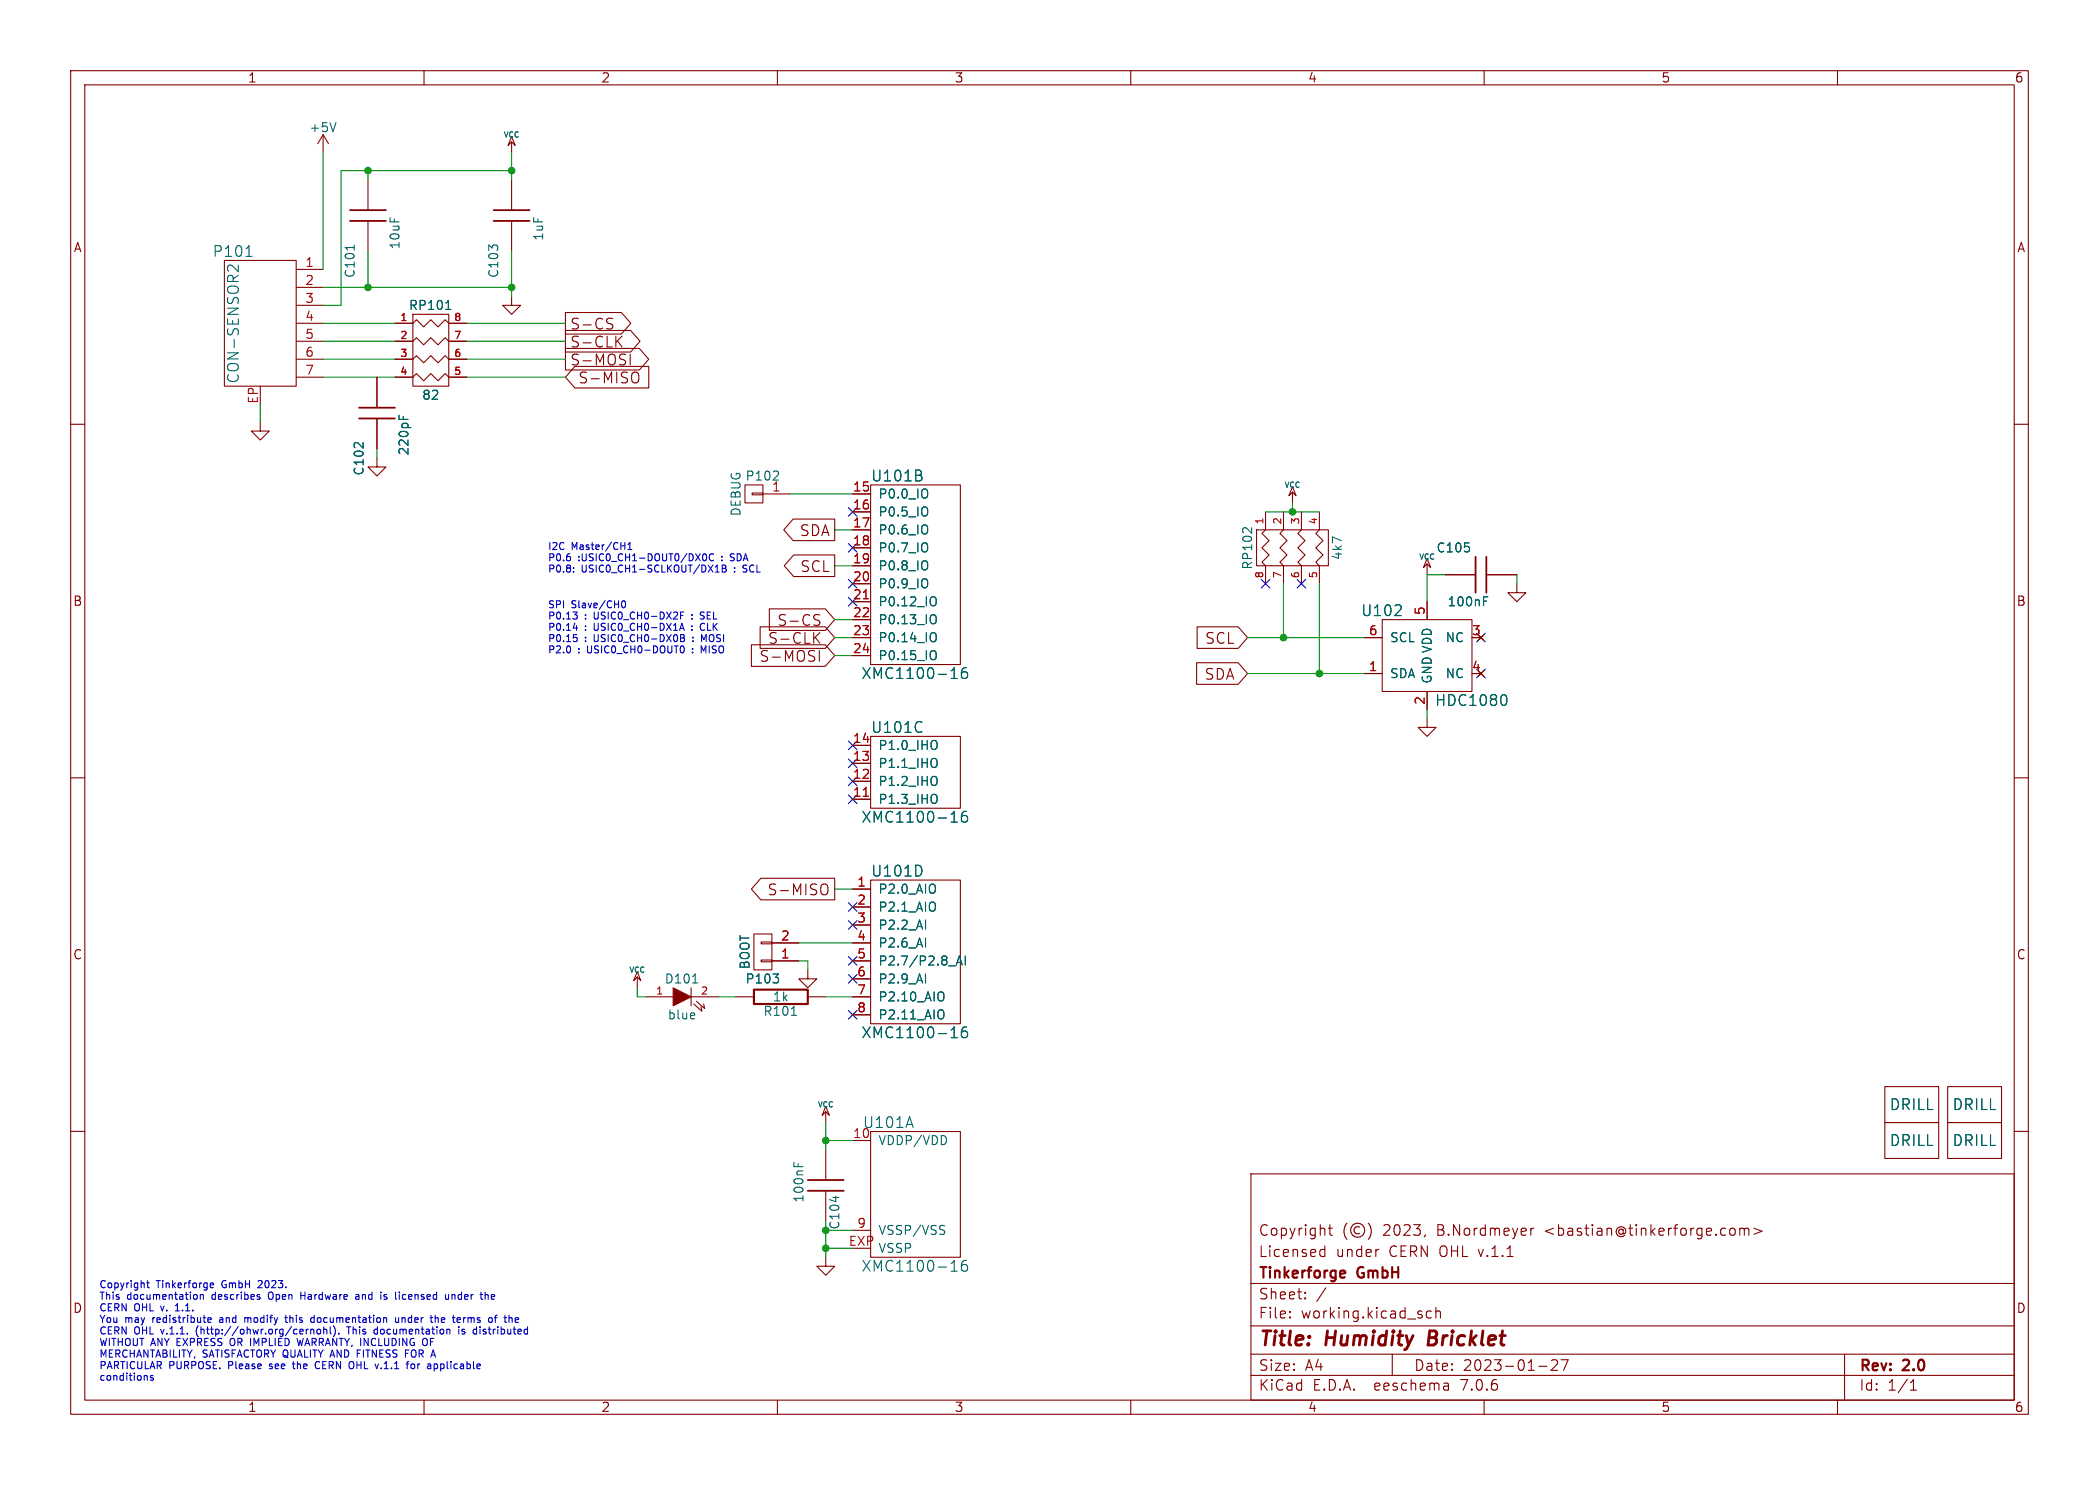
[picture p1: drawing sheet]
<svg xmlns="http://www.w3.org/2000/svg" width="297mm" height="210mm" viewBox="0 0 297 210" stroke-linecap="round" stroke-linejoin="round" font-family="sans-serif">
<g fill="none" stroke="#840000" stroke-width=".15">
<path d="M10 10h277v190h-277zM12 12h273v186h-273zM45.7 19.1l-.7 1.2M45.7 19.1v2.5M45.7 19.1l.8 1.2M60 10v2M72.4 19.3l.5 1.3-.5-.5-.5 .5zM110 10v2M160 10v2M210 10v2M260 10v2M31.7 36.8h10.2v17.8h-10.2z"/>
<path d="M41.9 38.1h3.8M52.1 25.4v4.3M52.1 31.2v4.4M72.4 20.1v1.5M72.4 25.4v4.3M72.4 31.2v4.4M10 60h2M36.8 59.7v1.3h1.3l-1.3 1.2-1.2-1.2h1.2M41.9 40.6h3.8M41.9 43.2h3.8M41.9 45.7h3.8M41.9 48.3h3.8"/>
<path d="M41.9 50.8h3.8M41.9 53.3h3.8M53.3 53.3v4.4M53.3 59.2v4.3M55.9 53.3h2.5l.5-.5 1 1 1.1-1 1 1 1-1 .5 .5h2.5M55.9 50.8h2.5l.5-.5 1 1 1.1-1 1 1 1-1 .5 .5h2.5M55.9 48.3h2.5l.5-.5 1 1 1.1-1 1 1 1-1 .5 .5h2.5M55.9 45.7h2.5l.5-.5 1 1 1.1-1 1 1 1-1 .5 .5h2.5M58.4 44.5h5.1v10.1h-5.1zM72.4 41.9v1.3h1.3l-1.3 1.3-1.3-1.3h1.3M80 46.7h9.2l1.4 1.6-1.4 1.5h-9.2zM80 49.3h10.5l1.3 1.5-1.3 1.5h-10.5z"/>
<path d="M80 44.2h7.9l1.4 1.5-1.4 1.5h-7.9zM81.3 51.8h10.5v3.1h-10.5l-1.3-1.6zM86.1 45.7a.56 .56 0 0 1 .6 .4l-.1 .4h-.5M86.1 45l.6 .1M87.4 48.2l.6 .9M88 47.5l-.9 .9M89.2 50.1v1.5M89.7 52.6a.51 .51 0 0 1 .7 .5v.5a.51 .51 0 0 1-.7 .5M285 60h2M53.3 64.8v1.2h1.3l-1.3 1.3-1.2-1.3h1.2M105.4 68.6h2.5v2.5h-2.5zM106.4 69.7h1.5v.3h-1.5z"/>
<path d="M107.9 69.9h3.9M112.2 73.4h5.9v3.1h-5.9l-1.3-1.6zM112.3 78.5h5.8v3h-5.8l-1.3-1.5zM120.6 69.9h2.6M120.6 72.4h2.6M120.6 74.9h2.6M120.6 77.5h2.6M123.2 68.6h12.7v25.4h-12.7zM177.8 74.9h10.2v5.1h-10.2zM179.1 72.4v2.5l-.5 .5 1 1.1-1 1 1 1-1 1 .5 .5v2.6M181.6 72.4v2.5l-.5 .5 1 1.1-1 1 1 1-1 1 .5 .5v2.6M182.9 68.8l.5 1.3-.5-.5-.5 .5z"/>
<path d="M182.9 69.6v1.5M184.1 72.4v2.5l-.5 .5 1.1 1.1-1.1 1 1.1 1-1.1 1 .5 .5v2.6M186.7 72.4v2.5l-.5 .5 1 1.1-1 1 1 1-1 1 .5 .5v2.6M201.9 79l.5 1.3-.5-.5-.5 .5zM201.9 79.8v1.5M106.3 91.2h10.5l1.3 1.5-1.3 1.5h-10.5zM107.6 88.6h9.2l1.3 1.6-1.3 1.5h-9.2zM108.9 86.1h7.9l1.3 1.5-1.3 1.6h-7.9zM115.4 90.1l.6 .9M115.4 87.6a.56 .56 0 0 1 .6 .4l-.1 .4h-.5M115.4 86.9l.6 .1M115.9 92v1.5"/>
<path d="M116 89.5l-.9 .8M120.6 80h2.6M120.6 82.6h2.6M120.6 85.1h2.6M120.6 87.6h2.6M120.6 90.2h2.6M120.6 92.7h2.6M169.3 93.7h5.9l1.3 1.6-1.3 1.5h-5.9zM169.4 88.6h5.8l1.3 1.6-1.3 1.5h-5.8zM193 90.2h2.6M193 95.3h2.6M195.6 87.6h12.7v10.2h-12.7z"/>
<path d="M201.9 85.1v2.5M201.9 97.8v2.5M204.5 81.3h4.3M209.2 89.8l.7 .8M209.2 94.9l.7 .7M209.9 89.8l-.7 .8M209.9 94.9l-.7 .7M210.3 81.3h4.3M214.6 82.6v1.2h1.3l-1.3 1.3-1.2-1.3h1.2M10 110h2M120.6 113h2.6M120.6 110.5h2.6"/>
<path d="M120.6 108h2.6M120.6 105.4h2.6M123.2 104.1h12.7v10.2h-12.7zM201.9 101.6v1.3h1.3l-1.3 1.2-1.2-1.2h1.2M285 110h2M90.2 137.4l.5 1.3-.5-.5-.5 .5zM90.2 138.2v1.5M97.8 139.7v2.5M106.7 132.1h2.5v5.1h-2.5zM107.7 124.2h10.4v3.1h-10.4l-1.4-1.6zM107.7 133.2h1.5v.3h-1.5zM107.7 135.8h1.5v.2h-1.5z"/>
<path d="M109.2 133.4h3.8M109.2 135.9h3.8M114.3 137.2v1.2h1.3l-1.3 1.3-1.3-1.3h1.3M116.5 125a.51 .51 0 0 1 .6 .5v.5a.51 .51 0 0 1-.6 .5M120.6 125.7h2.6M120.6 128.3h2.6M120.6 130.8h2.6M120.6 133.4h2.6M120.6 135.9h2.6M120.6 138.4h2.6M123.2 124.5h12.7v20.3h-12.7zM10 160h2"/>
<path d="M91.4 141h3.8M97.8 141h3.8M98.2 142l1.1 1-.1-.6M98.6 141.6l1.1 1-.1-.6M104.1 141h2.6M114.3 141h2.5M116.8 156.5l.5 1.2-.5-.5-.5 .5zM116.8 157.2v1.6M120.6 141h2.6M120.6 143.5h2.6M266.7 158.8h7.6v5h-7.6zM266.7 153.7h7.6v5.1h-7.6z"/>
<path d="M275.6 153.7h7.6v5.1h-7.6zM275.6 158.8h7.6v5h-7.6zM285 160h2M116.8 177.8v1.3h1.3l-1.3 1.2-1.2-1.2h1.2M116.8 162.6v4.3M116.8 168.4v4.3M120.6 161.3h2.6M120.6 174h2.6M123.2 160h12.7v17.8h-12.7zM177 166h108v32h-108zM186.9 177.6l.1 .1 .5-.1M186.9 176.8l.1-.1 .5 .1"/>
<path d="M187.5 176.2v1.5M188 173.7h.5M188.2 173.2v1.3v.1l.3 .1M190.6 173a1.72 1.72 0 0 0 0 2.3M192.4 173.6a.52 .52 0 0 0-.8 .4 .52 .52 0 0 0 .8 .4M193.6 173a1.72 1.72 0 0 1 0 2.3M195 176.7h.1M201.7 174.6l-.2 .3M216.6 173.7v1M217 173.7l-.3 .1-.1 .2M245 173.7a.41 .41 0 0 1 .5 .3v.4a.41 .41 0 0 1-.5 .3M246.2 173.8a.37 .37 0 0 1 .6 .1"/>
<path d="M246.2 173.7v1M246.8 173.9l.2-.2 .4 .1 .1 .9M246.8 173.9v.8M248.2 173.7l1.1 .4-1.1 .5M60 198v2M110 198v2M160 198v2M177 194.5h108M177 191.5h108M177 187.5h108M177 181.5h108M182.5 186.3h.1l-.1 .1"/>
<path d="M182.5 186.3v.1M182.5 185.5v.1M182.5 185.5h.1l-.1 .1M184.7 183.6v.1M184.7 183.6h-.1l.1 .1M184.7 182.8v.1M184.7 182.8h-.1l.1 .1M187.6 182.1l-1.3 2M197 191.5v3M202.5 185.5l-.4-.1-.3 .3v.4l.2 .2 .1 .1 .4-.1M203.2 185.5a.37 .37 0 0 1 .6 .1v.8M203.2 184.9v1.5"/>
<path d="M204.9 195.7l.1 .9M205 196.5l-.2 .1M205 196h-.2M210 198v2M217.7 193.2h1.2M219.5 192.4l.2-.1 .5 .1a.41 .41 0 0 1 .1 .5l-.8 .9h.9M220.9 192.3h1l-.7 1.5M260 198v2M261 191.5v6.5M270.3 196.6h.9M270.3 195.5l.4-.4v1.5"/>
<circle cx="192.1" cy="174" r="1"/>
</g>
<path d="M202.3 188.2l-.2 2h.7" fill="none" stroke="#840000" stroke-width=".4"/>
<path d="M106.7 140h7.6v2h-7.6zM190.1 179.7l.2 .1v.2l-.7 .2M190.3 180.6l-.2 .1" fill="none" stroke="#840000" stroke-width=".3"/>
<g fill="none" stroke="#006464" stroke-width=".15">
<path d="M47.5 17.3l-.4 1.3M33.7 37.5v.9l-.9-.8a.41 .41 0 0 0-.6 .2v.3M34.8 36.3h.9M50.1 34.6v.8M56.5 58.7v.6M57.1 58.9v.4M63.1 43.8h.7M110 66.7l.2 .2-.1 .3-.7 .7M130.3 67.3a.41 .41 0 0 1 0 .6M130.3 66.6l.1 .2-.1 .3M131.2 69.3v.9M131.2 71.9v.9"/>
<path d="M131.2 74.4v.9M131.2 77v.9M131.2 79.5v.9M177.1 74.6v.8l-.7-.7-.3-.1-.2 .1M131.2 82v.9M132.2 84.4l.1 .1a.81 .81 0 0 1-.1 1.2M132.2 86.9l.1 .1a.81 .81 0 0 1-.1 1.2M132.2 89.5h.1a.81 .81 0 0 1-.1 1.2M132.2 92l.1 .1a.81 .81 0 0 1-.1 1.2M134.6 95.9h.9M134.9 94.6l.1-.2v1.5M136.8 94.4a.6 .6 0 0 0-.8 .7v.6l.2 .2h.4l.2-.1 .1-.5-.1-.2-.5-.1-.3 .3"/>
<path d="M197.3 87.1h1M198.2 85.7l.1 .1-.1 .4M209.9 85h.4M209.9 84.4h.6M212.9 98.2a.95 .95 0 0 1 0 1.6M132.4 112.4a.9 .9 0 0 1 0 1.1M132.4 104.8a.9 .9 0 0 1 0 1.1M132.4 107.3a.9 .9 0 0 1 0 1.2M132.4 109.9a.9 .9 0 0 1 0 1.1M134.6 116.3h.9M134.9 115l.1-.3v1.6M136.8 114.7a.6 .6 0 0 0-.8 .7v.6l.2 .2 .4 .1 .2-.2 .1-.5-.1-.2-.5-.1-.3 .3"/>
<path d="M98 139h.7M109.4 137.7h.8l-.5 .5M110 138.3l.2 .2v.3l-.2 .1M130.4 122.7v.3v.5M134.2 136.6h1M135.3 136.5l.4-1.3 .5 1.3M135.4 136.1h.6M136.6 135.2v1.3M98.2 143.3l.1 .2-.6 .2M112 143.6h.7M133.4 140.3a.9 .9 0 0 1 0 1.2M133.4 142.9a.9 .9 0 0 1 0 1.1"/>
<path d="M134.6 146.7h.9M134.9 145.4l.1-.2v1.5M136.8 145.2a.6 .6 0 0 0-.8 .7v.6l.2 .2h.4l.2-.1 .1-.5-.1-.2-.5-.1-.3 .3M112.3 164.4v.6M112.9 164.6v.4M118.3 169.2v.7M133.2 173.3l.5 .1M133.4 174l.3 .2-.1 .2-.2 .2M133.9 160.9v.7M134.6 179.8h.9M134.9 178.5l.1-.3v1.6M136.8 178.2a.6 .6 0 0 0-.8 .7v.6l.2 .2 .4 .1 .2-.2 .1-.5-.1-.2-.5-.1-.3 .3"/>
</g>
<path d="M122.2 84.7h.7M122.2 112.6h.7" fill="none" stroke="#a90000" stroke-width=".15"/>
<path d="M49.5 29.7h5.1M49.5 31.2h5.1M69.8 29.7h5.1M69.8 31.2h5.1M50.8 57.7h5.1M50.8 59.2h5.1M208.8 78.7v5.1M210.3 78.7v5.1M114.3 168.4h5.1M114.3 166.9h5.1" fill="none" stroke="#840000" stroke-width=".25"/>
<path d="M95.2 139.7l2.6 1.3-2.6 1.2z" fill="#840000" stroke="#840000" stroke-width=".15"/>
<g fill="none" stroke="#0000c2" stroke-width=".15">
<path d="M88.8 77.7h.6M88.8 77l.3-.3v1M99.4 78.7l.2-.4a.53 .53 0 0 1 .4 .5 .53 .53 0 0 1-.4 .5l-.2-.4M101 78.4a.47 .47 0 0 0-.7 .3 .47 .47 0 0 0 .5 .6l.2-.1M102.1 79.2v.1M102.1 78.7v.1M102.2 79.9h.3l.2 .2-.2 .3 .2 .1 .1 .2-.2 .2h-.4zM103.3 79.3h.2M103.4 78.4l-.1 .1 .1 .2M105.2 80l-.1 .1 .1 .2M81.1 88.8h.6M81.2 89.7h.4"/>
<path d="M81.2 80.8v.1M81.2 80.3v.1M81.5 86.9l.2 .2v.3l-.2 .1M81.5 90.1l.2 .2v.2l-.2 .2M81.6 88.5v.6M81.7 86.6l-.4 .3M88 85.1l.2-.1a.53 .53 0 0 1 .3 .5 .53 .53 0 0 1-.3 .5l-.3-.4zM96.2 89.1l.3-.9 .3 .9M96.2 88.9h.5M96.3 87h.3M96.3 89.7l.5 .1v.2l-.2 .2M96.3 90.2h.3"/>
<path d="M96.4 91.4l.1-.1a.53 .53 0 0 1 .3 .5 .53 .53 0 0 1-.3 .5h-.1M96.6 90.2l.3 .2-.1 .2-.5 .1M96.8 86.6h-.5v.9M97.9 87.5h.1M97.9 86.9v.1M97.9 88.5v.1M97.9 89v.1M98 92.2v.1M98 91.7v.1M98 90.6v.1M98 90.1v.1M99.1 87.5h.4"/>
<path d="M99.4 88.2a.53 .53 0 0 0-.3 .4 .53 .53 0 0 0 .3 .5M99.5 86.6h-.2l-.2 .1 .1 .3 .3 .1M99.6 92l-.4-.7v1M99.6 90.5l-.3-.8v1M101.2 80.2l.3-.3v1M101.2 80.9h.6M102.2 80.4h.3M105.1 80.9h.2M20.7 194.5l.1 .2v.5M20.7 181.4h.4M20.9 181.1v.9l.2 .1M21.7 194.6l-.3-.1-.1 .2v.1l.4 .1v.2h-.4"/>
<path d="M24.8 185.4h.6M25 184.5l-.2 .2M27.6 183.1h.2l.1 .2v.4h-.3M27.8 187.9v.7M28.3 183.2l.2-.1h.2l.1 .6M28.3 183.1v.6M29.4 186.7l.5-.1-.1-.2-.2-.1-.2 .2 .1 .5h.3M29.7 181.6l.2-.2h.2l.1 .2v.1l-.5 .1M29.7 182l.2 .1h.3M31.1 186.7v.3M32.6 189.4v.7M34.6 186.3v.7"/>
<path d="M34.9 186.3l-.3 .1M36.6 181.1l-.1 .1M36.7 183.4l.1 .2-.1 .1M36.7 183.1h.1M37.1 181.5l-.6 .6h.6M38 182.9v.7M38.1 193.5l.1 .1M38.2 192.9v.3M40.3 186.3h.4M40.4 186v.9l.3 .1M41.4 192.9h.3M41.5 192.5v.9l.2 .2"/>
<path d="M42 189.3l.3 1 .2-.7 .2 .7M42.6 182.7v1M42.6 183.2h.5M44 186.8l.2 .2h.3M44 188v.7M44 188.1l.1-.1h.3v.7M44.5 186.4l-.3-.1-.2 .2M44.5 186v1M44.8 192.6a.5 .5 0 0 0-.2 .6 .5 .5 0 0 0 .6 .3M44.9 188h.3l.2 .2v.3l-.2 .2-.3-.1-.1-.1zM45.8 188.1l.2-.1h.2v.7M45.8 187.6v1.1"/>
<path d="M46.7 187.6v.9l.2 .2M47.2 187.5a1.19 1.19 0 0 1 0 1.5M47.9 188.6v.1M49.3 187.6v1.1M49.9 192.6a.72 .72 0 0 1 0 .9M50.4 183.1h.3l.1 .6M50.5 191.4h.4M50.8 183.3l-.3 .1-.2 .1 .2 .2h.3M53 188.6l.1 .1 .3-.1M53.4 188h-.3l-.1 .1M53.4 187.6v1.1M54.3 183.7h.4"/>
<path d="M54.7 183.1h-.2l-.2 .1 .1 .2 .3 .1M56 186.3v.7h.3l.1-.1M56.4 186.3v.7M56.5 182.7v.1M56.9 186.3v.7M57 183.1l-.1 .2 .1 .4M57 186.3l-.1 .1M57.4 191.4h.3M58.2 192.9h.3l.2 .2v.3l-.2 .2-.3-.1-.1-.1zM60.3 189.3a.72 .72 0 0 1 0 .9M61.4 192.9h.3l.2 .2-.1 .4h-.4M61.6 186.4l.1-.1 .3 .1v.6"/>
<path d="M61.6 186v1M63 183.1l.1 .6h.2h.2M63.5 183.1v.6M63.5 188l.2 .1v.6M64 183.1v.6M64.3 183.1h-.2l-.1 .1M64.9 187.6v.1M64.9 188v.7M65 186.3l.2 .3-.5 .1M65.1 187h-.1M65.4 188.6h.3M65.6 186.3v.7"/>
<path d="M65.6 186.4v.1M65.7 188h-.2l-.1 .1v.2l.3 .1M67.9 187.6v.1M67.9 188v.7M68.8 183.1l.3 .1v.5M69.6 183.1v.6M70 186.3h.3M70 183.3l-.5 .1M70.3 186l-.2 .1v.9M72.9 187h.4M72.9 186.4l.3-.1 .2 .3-.5 .1"/>
</g>
<g fill="none" stroke="#009600" stroke-width=".15">
<path d="M45.7 21.6v16.5M52.1 24.1v1.3M52.1 35.6v5M72.4 21.6v3.8M72.4 35.6v6.3M72.4 24.1h-24.1v19.1h-2.6M36.8 57.2v2.5M45.7 45.7h10.2M45.7 48.3h10.2M45.7 50.8h10.2M45.7 53.3h10.2M45.7 40.6h26.7"/>
<path d="M66 45.7h14M66 48.3h14M66 50.8h14M66 53.3h14M53.3 63.5v1.3M111.8 69.9h8.8M118.1 74.9h2.5M179.1 72.4h7.6M182.9 71.1v1.3M118.1 80h2.5M118.1 87.6h2.5M118.1 90.2h2.5"/>
<path d="M118.1 92.7h2.5M176.5 95.3h16.5M176.5 90.2h16.5M181.6 82.6v7.6M186.7 82.6v12.7M204.5 81.3h-2.6v3.8M214.6 81.3v1.3M201.9 100.3v1.3M90.2 139.7v1.3h1.2M113 133.4h7.6M113 135.9h1.3v1.3M118.1 125.7h2.5"/>
<path d="M101.6 141h2.5M116.8 158.8v3.8M116.8 141h3.8M116.8 172.7v5.1M116.8 174h3.8M116.8 176.5h3.8M116.8 161.3h3.8"/>
</g>
<g fill="none" stroke="#000084" stroke-width=".15">
<path d="M120 76.9l1.3 1.2M120 71.8l1.3 1.2M121.3 76.9l-1.3 1.2M121.3 71.8l-1.3 1.2M120 81.9l1.3 1.3M120 84.5l1.3 1.2M121.3 81.9l-1.3 1.3M121.3 84.5l-1.3 1.2M178.5 81.9l1.2 1.3M179.7 81.9l-1.2 1.3M183.5 81.9l1.3 1.3M184.8 81.9l-1.3 1.3"/>
<path d="M208.9 89.6l1.3 1.2M208.9 94.6l1.3 1.3M210.2 89.6l-1.3 1.2M210.2 94.6l-1.3 1.3M120 109.9l1.3 1.2M120 104.8l1.3 1.2M120 107.3l1.3 1.3M120 112.4l1.3 1.2M121.3 109.9l-1.3 1.2M121.3 104.8l-1.3 1.2M121.3 107.3l-1.3 1.3M121.3 112.4l-1.3 1.2"/>
<path d="M120 130.2l1.3 1.2M120 137.8l1.3 1.2M120 135.3l1.3 1.2M120 127.7l1.3 1.2M121.3 130.2l-1.3 1.2M121.3 137.8l-1.3 1.2M121.3 135.3l-1.3 1.2M121.3 127.7l-1.3 1.2M120 142.9l1.3 1.2M121.3 142.9l-1.3 1.2"/>
</g>
<g fill="#009600" stroke="#009600" stroke-width=".15">
<circle cx="52.1" cy="24.1" r=".46"/>
<circle cx="72.4" cy="40.6" r=".46"/>
<circle cx="72.4" cy="24.1" r=".46"/>
<circle cx="52.1" cy="40.6" r=".46"/>
<circle cx="116.8" cy="176.5" r=".46"/>
<circle cx="116.8" cy="174" r=".46"/>
<circle cx="181.6" cy="90.2" r=".46"/>
<circle cx="116.8" cy="161.3" r=".46"/>
<circle cx="186.7" cy="95.3" r=".46"/>
<circle cx="182.9" cy="72.4" r=".46"/>
</g>
<g font-size="2.8" fill="#840000">
<text x="178" y="190.9">Title:</text>
<text x="187.7" y="190.9">Humidity</text>
<text x="202.9" y="190.9">Bricklet</text>
</g>
<g font-size="2.1" fill="#006464">
<text x="30" y="36.6">P101</text>
<text x="34" y="54.3" transform="rotate(-90 34 54.3)">CON-SENSOR2</text>
<text x="123.2" y="68.3">U101B</text>
<text x="192.5" y="87.4">U102</text>
<text x="121.8" y="96.2">XMC1100-16</text>
<text x="203" y="100.1">HDC1080</text>
<text x="123.2" y="103.9">U101C</text>
<text x="121.8" y="116.6">XMC1100-16</text>
<text x="123.2" y="124.2">U101D</text>
<text x="121.8" y="147">XMC1100-16</text>
<text x="122" y="159.7">U101A</text>
<text x="267.3" y="157.2">DRILL</text>
<text x="276.2" y="157.2">DRILL</text>
<text x="267.3" y="162.3">DRILL</text>
<text x="276.2" y="162.3">DRILL</text>
<text x="121.8" y="180.1">XMC1100-16</text>
</g>
<g font-size="2.1" fill="#840000">
<text x="80.6" y="46.8">S-CS</text>
<text x="80.6" y="49.4">S-CLK</text>
<text x="80.6" y="51.9">S-MOSI</text>
<text x="81.7" y="54.4">S-MISO</text>
<text x="113.1" y="76">SDA</text>
<text x="113.2" y="81.1">SCL</text>
<text x="109.9" y="88.7">S-CS</text>
<text x="107.4" y="93.8">S-MOSI</text>
<text x="108.6" y="91.3">S-CLK</text>
<text x="170.5" y="91.3">SCL</text>
<text x="170.4" y="96.3">SDA</text>
<text x="108.5" y="126.8">S-MISO</text>
<text x="178" y="178">Licensed</text>
<text x="178" y="175">Copyright</text>
<text x="189" y="178">under</text>
<text x="195.7" y="175">2023,</text>
<text x="196.6" y="178">CERN OHL v.1.1</text>
<text x="203.5" y="175">B.Nordmeyer</text>
<text x="218.8" y="175">&lt;bastian@tinkerforge.com&gt;</text>
<text x="178" y="184">Sheet:</text>
<text x="178" y="181.2">Tinkerforge</text>
<text x="192.2" y="181.2">GmbH</text>
<text x="178" y="186.7">File:</text>
<text x="184.1" y="186.7">working.kicad_sch</text>
<text x="178" y="196.9">KiCad</text>
<text x="178" y="194.1">Size:</text>
<text x="184.7" y="194.1">A4</text>
<text x="185.7" y="196.9">E.D.A.</text>
<text x="194.6" y="196.9">eeschema</text>
<text x="200" y="194.1">Date:</text>
<text x="207" y="196.9">7.0.6</text>
<text x="207" y="194.1">2023-01-27</text>
<text x="263" y="194.3">Rev:</text>
<text x="263" y="196.9">Id:</text>
<text x="267.1" y="196.9">1/1</text>
<text x="269.4" y="194.3">2.0</text>
</g>
<g font-size="1.8" fill="#840000">
<text x="35" y="11.9">1</text>
<text x="85" y="11.9">2</text>
<text x="135" y="11.9">3</text>
<text x="185" y="11.9">4</text>
<text x="235" y="11.9">5</text>
<text x="285" y="11.9">6</text>
<text x="10.3" y="35.9">A</text>
<text x="285.3" y="35.9">A</text>
<text x="10.3" y="85.9">B</text>
<text x="285.3" y="85.9">B</text>
<text x="10.3" y="135.9">C</text>
<text x="285.3" y="135.9">C</text>
<text x="10.3" y="185.9">D</text>
<text x="285.3" y="185.9">D</text>
<text x="35" y="199.9">1</text>
<text x="85" y="199.9">2</text>
<text x="135" y="199.9">3</text>
<text x="185" y="199.9">4</text>
<text x="235" y="199.9">5</text>
<text x="285" y="199.9">6</text>
</g>
<g font-size="1.8" fill="#006464">
<text x="43.7" y="18.9">+5V</text>
<text x="56.7" y="35.3" transform="rotate(-90 56.7 35.3)">10uF</text>
<text x="77.1" y="34.1" transform="rotate(-90 77.1 34.1)">1uF</text>
<text x="50.4" y="39.4" transform="rotate(-90 50.4 39.4)">C101</text>
<text x="70.7" y="39.4" transform="rotate(-90 70.7 39.4)">C103</text>
<text x="57.8" y="44">RP101</text>
<text x="59.6" y="56.7">82</text>
<text x="58" y="64.5" transform="rotate(-90 58 64.5)">220pF</text>
<text x="51.7" y="67.3" transform="rotate(-90 51.7 67.3)">C102</text>
<text x="105.4" y="68.2">P102</text>
<text x="109.1" y="69.6">1</text>
<text x="124.2" y="70.7">P0.0_IO</text>
<text x="105" y="73.1" transform="rotate(-90 105 73.1)">DEBUG</text>
<text x="124.2" y="73.3">P0.5_IO</text>
<text x="124.2" y="75.8">P0.6_IO</text>
<text x="124.2" y="78.3">P0.7_IO</text>
<text x="124.2" y="80.9">P0.8_IO</text>
<text x="124.2" y="83.4">P0.9_IO</text>
<text x="177.4" y="80.7" transform="rotate(-90 177.4 80.7)">RP102</text>
<text x="190.1" y="79.3" transform="rotate(-90 190.1 79.3)">4k7</text>
<text x="203.2" y="78.3">C105</text>
<text x="124.2" y="86">P0.12_IO</text>
<text x="124.2" y="88.5">P0.13_IO</text>
<text x="204.7" y="86">100nF</text>
<text x="124.2" y="91">P0.14_IO</text>
<text x="124.2" y="93.6">P0.15_IO</text>
<text x="196.6" y="91">SCL</text>
<text x="204.5" y="91">NC</text>
<text x="196.6" y="96.1">SDA</text>
<text x="202.8" y="96.8" transform="rotate(-90 202.8 96.8)">GND VDD</text>
<text x="204.5" y="96.1">NC</text>
<text x="124.2" y="106.3">P1.0_IHO</text>
<text x="124.2" y="113.9">P1.3_IHO</text>
<text x="124.2" y="111.4">P1.2_IHO</text>
<text x="124.2" y="108.8">P1.1_IHO</text>
<text x="124.2" y="126.6">P2.0_AIO</text>
<text x="124.2" y="129.1">P2.1_AIO</text>
<text x="124.2" y="131.7">P2.2_AI</text>
<text x="106.3" y="137.2" transform="rotate(-90 106.3 137.2)">BOOT</text>
<text x="124.2" y="134.2">P2.6_AI</text>
<text x="124.2" y="136.8">P2.7/P2.8_AI</text>
<text x="94" y="139.3">D101</text>
<text x="105.4" y="139.3">P103</text>
<text x="107.9" y="143.9">R101</text>
<text x="109.3" y="141.8">1k</text>
<text x="124.2" y="139.3">P2.9_AI</text>
<text x="124.2" y="141.8">P2.10_AIO</text>
<text x="94.4" y="144.4">blue</text>
<text x="124.2" y="144.4">P2.11_AIO</text>
<text x="120.6" y="161">10</text>
<text x="124.2" y="162.2">VDDP/VDD</text>
<text x="113.9" y="170.2" transform="rotate(-90 113.9 170.2)">100nF</text>
<text x="119" y="174" transform="rotate(-90 119 174)">C104</text>
<text x="124.2" y="174.9">VSSP/VSS</text>
<text x="124.2" y="177.4">VSSP</text>
</g>
<g font-size="1.8" fill="#a90000">
<text x="43.1" y="37.8">1</text>
<text x="43.1" y="40.4">2</text>
<text x="43.1" y="42.9">3</text>
<text x="43.1" y="45.5">4</text>
<text x="43.1" y="48">5</text>
<text x="43.1" y="50.5">6</text>
<text x="43.1" y="53.1">7</text>
<text x="36.6" y="57.2" transform="rotate(-90 36.6 57.2)">EP</text>
<text x="120.6" y="69.6">15</text>
<text x="120.6" y="72.1">16</text>
<text x="120.6" y="74.7">17</text>
<text x="120.6" y="77.2">18</text>
<text x="120.6" y="79.8">19</text>
<text x="120.6" y="82.3">20</text>
<text x="120.6" y="84.8">21</text>
<text x="120.6" y="87.4">22</text>
<text x="120.6" y="89.9">23</text>
<text x="193.6" y="89.9">6</text>
<text x="201.7" y="87.1" transform="rotate(-90 201.7 87.1)">5</text>
<text x="208.2" y="89.9">3</text>
<text x="120.6" y="92.5">24</text>
<text x="193.6" y="95">1</text>
<text x="208.2" y="95">4</text>
<text x="201.7" y="99.8" transform="rotate(-90 201.7 99.8)">2</text>
<text x="120.6" y="107.7">13</text>
<text x="120.6" y="105.2">14</text>
<text x="120.6" y="112.8">11</text>
<text x="120.6" y="110.2">12</text>
<text x="121.2" y="125.5">1</text>
<text x="121.2" y="128">2</text>
<text x="121.2" y="130.6">3</text>
<text x="110.4" y="135.6">1</text>
<text x="110.4" y="133.1">2</text>
<text x="121.2" y="133.1">4</text>
<text x="121.2" y="135.6">5</text>
<text x="121.2" y="138.2">6</text>
<text x="121.2" y="140.7">7</text>
<text x="121.2" y="143.3">8</text>
<text x="121.2" y="173.7">9</text>
<text x="120" y="176.3">EXP</text>
</g>
<g font-size="1.4" fill="#a90000">
<text x="56.5" y="45.5">1</text>
<text x="64.2" y="45.5">8</text>
<text x="56.5" y="48">2</text>
<text x="56.5" y="50.5">3</text>
<text x="56.5" y="53.1">4</text>
<text x="64.2" y="53.1">5</text>
<text x="64.2" y="50.5">6</text>
<text x="64.2" y="48">7</text>
<text x="178.8" y="74.3" transform="rotate(-90 178.8 74.3)">1</text>
<text x="181.4" y="74.3" transform="rotate(-90 181.4 74.3)">2</text>
<text x="183.9" y="74.3" transform="rotate(-90 183.9 74.3)">3</text>
<text x="186.4" y="74.3" transform="rotate(-90 186.4 74.3)">4</text>
<text x="178.8" y="81.9" transform="rotate(-90 178.8 81.9)">8</text>
<text x="181.4" y="81.9" transform="rotate(-90 181.4 81.9)">7</text>
<text x="183.9" y="81.9" transform="rotate(-90 183.9 81.9)">6</text>
<text x="186.4" y="81.9" transform="rotate(-90 186.4 81.9)">5</text>
<text x="92.7" y="140.7">1</text>
<text x="99.1" y="140.7">2</text>
</g>
<g font-size="1.4" fill="#0000c2">
<text x="77.5" y="77.8">I2C</text>
<text x="80.9" y="77.8">Master/CH1</text>
<text x="77.5" y="79.4">P0.6</text>
<text x="77.5" y="81">P0.8:</text>
<text x="81.8" y="79.4">:USIC0_CH1-DOUT0/DX0C</text>
<text x="82.3" y="81">USIC0_CH1-SCLKOUT/DX1B</text>
<text x="103.8" y="79.4">SDA</text>
<text x="104.1" y="81">:</text>
<text x="105.6" y="81">SCL</text>
<text x="77.5" y="86.1">SPI</text>
<text x="77.5" y="87.7">P0.13</text>
<text x="77.5" y="89.3">P0.14</text>
<text x="80.9" y="86.1">Slave/CH0</text>
<text x="82.8" y="87.7">:</text>
<text x="82.8" y="89.3">:</text>
<text x="84.3" y="87.7">USIC0_CH0-DX2F</text>
<text x="84.3" y="89.3">USIC0_CH0-DX1A</text>
<text x="99.8" y="87.7">SEL</text>
<text x="99.8" y="89.3">CLK</text>
<text x="77.5" y="90.9">P0.15</text>
<text x="77.5" y="92.5">P2.0</text>
<text x="81.8" y="92.5">:</text>
<text x="82.8" y="90.9">:</text>
<text x="83.3" y="92.5">USIC0_CH0-DOUT0</text>
<text x="84.3" y="90.9">USIC0_CH0-DX0B</text>
<text x="99.9" y="92.5">MISO</text>
<text x="100" y="90.9">MOSI</text>
<text x="14" y="182.2">Copyright</text>
<text x="14" y="183.9">This</text>
<text x="14" y="185.5">CERN</text>
<text x="18" y="183.9">documentation</text>
<text x="19" y="185.5">OHL</text>
<text x="22.2" y="182.2">Tinkerforge</text>
<text x="23" y="185.5">v.</text>
<text x="25.3" y="185.5">1.1.</text>
<text x="30.2" y="183.9">describes</text>
<text x="31.6" y="182.2">GmbH</text>
<text x="37" y="182.2">2023.</text>
<text x="38.4" y="183.9">Open</text>
<text x="43.2" y="183.9">Hardware</text>
<text x="51.3" y="183.9">and</text>
<text x="55.1" y="183.9">is</text>
<text x="57.4" y="183.9">licensed</text>
<text x="64.7" y="183.9">under</text>
<text x="70" y="183.9">the</text>
<text x="14" y="187.2">You</text>
<text x="14" y="188.8">CERN</text>
<text x="14" y="190.4">WITHOUT ANY EXPRESS</text>
<text x="17.7" y="187.2">may</text>
<text x="19" y="188.8">OHL</text>
<text x="21.8" y="187.2">redistribute</text>
<text x="23" y="188.8">v.1.1.</text>
<text x="28.2" y="188.8">(http://ohwr.org/cernohl).</text>
<text x="31.5" y="187.2">and</text>
<text x="33" y="190.4">OR IMPLIED</text>
<text x="35.3" y="187.2">modify</text>
<text x="41.4" y="187.2">this</text>
<text x="43.1" y="190.4">WARRANTY, INCLUDING</text>
<text x="45.2" y="187.2">documentation</text>
<text x="49.9" y="188.8">This</text>
<text x="53.9" y="188.8">documentation</text>
<text x="57.4" y="187.2">under</text>
<text x="61.3" y="190.4">OF</text>
<text x="62.7" y="187.2">the</text>
<text x="66.1" y="187.2">terms</text>
<text x="66.1" y="188.8">is</text>
<text x="68.4" y="188.8">distributed</text>
<text x="71.4" y="187.2">of</text>
<text x="14" y="192.1">MERCHANTABILITY,</text>
<text x="14" y="193.7">PARTICULAR</text>
<text x="14" y="195.3">conditions</text>
<text x="23.9" y="193.7">PURPOSE.</text>
<text x="28.7" y="192.1">SATISFACTORY QUALITY AND</text>
<text x="32.5" y="193.7">Please</text>
<text x="38.6" y="193.7">see</text>
<text x="42.2" y="193.7">the</text>
<text x="45.6" y="193.7">CERN</text>
<text x="50.6" y="193.7">OHL</text>
<text x="51.2" y="192.1">FITNESS</text>
<text x="54.6" y="193.7">v.1.1</text>
<text x="58.3" y="192.1">FOR</text>
<text x="59.3" y="193.7">for</text>
<text x="62.5" y="193.7">applicable</text>
</g>
<g font-size="1.1" fill="#006464">
<text x="71.1" y="19.7">VCC</text>
<text x="181.6" y="69.2">VCC</text>
<text x="200.7" y="79.3">VCC</text>
<text x="88.9" y="137.8">VCC</text>
<text x="115.6" y="156.8">VCC</text>
</g>
</svg>
